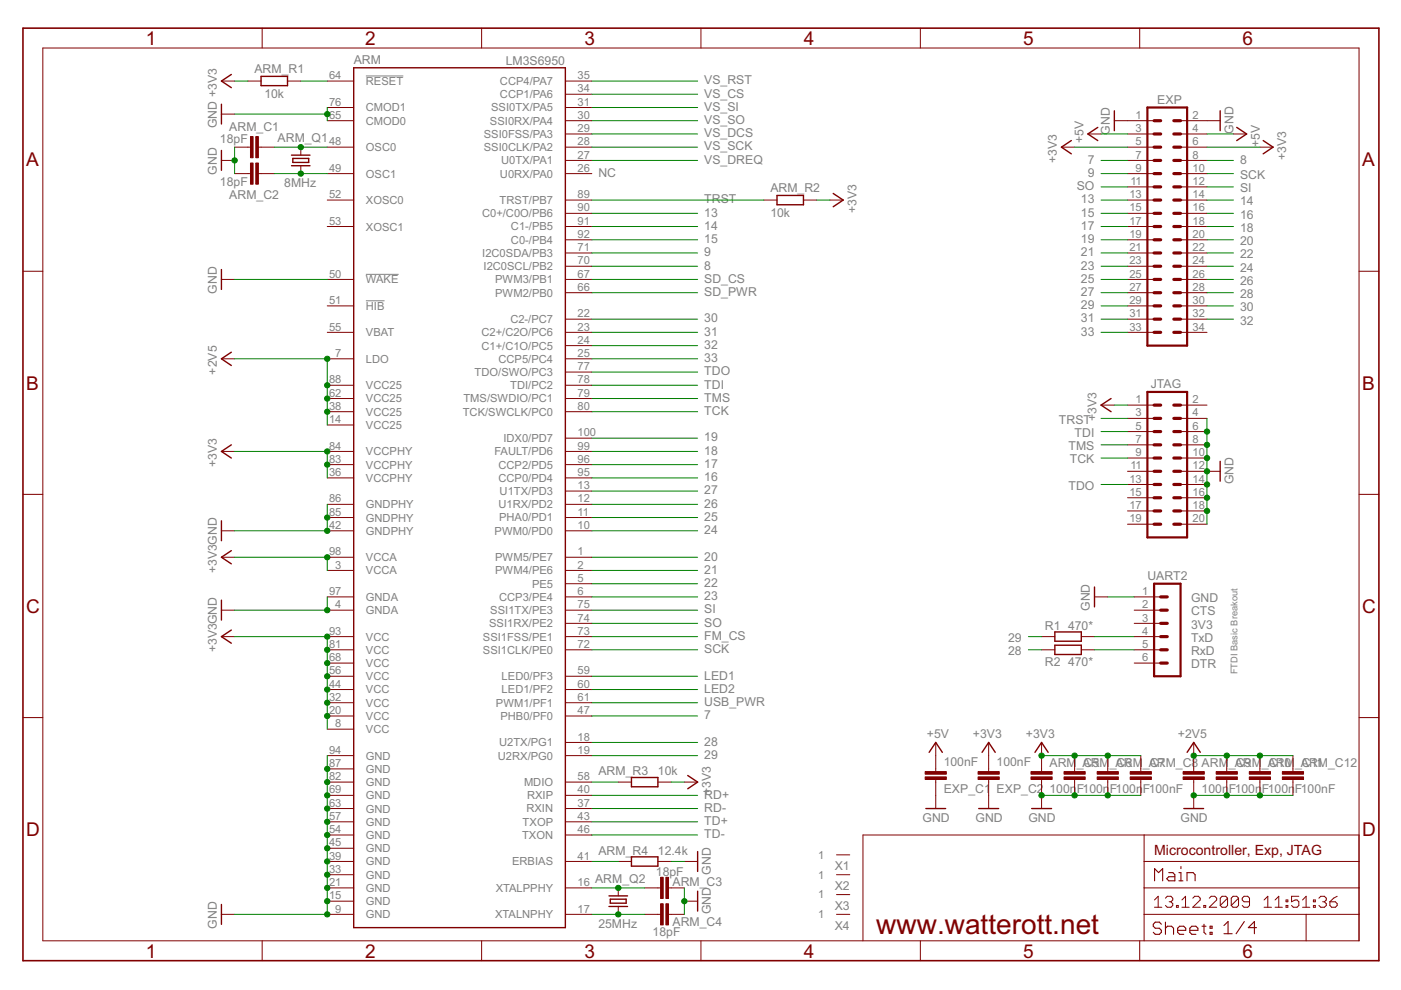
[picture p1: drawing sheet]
<svg xmlns="http://www.w3.org/2000/svg" width="297mm" height="210mm" viewBox="0 0 297 210" stroke-linecap="round" stroke-linejoin="round" font-family="sans-serif">
<g fill="#808080" stroke="#808080" stroke-width=".21">
<path d="M77.6 58.2h6.9z"/>
<path d="M77.6 16.1h7.9z"/>
<path d="M77.6 63.8h3.9z"/>
</g>
<g fill="#800000" stroke="#800000" stroke-width=".21">
<path d="M55.4 31.2h2.8z"/>
<path d="M49.7 31.2h2.9z"/>
<path d="M54.8 31.2h.6z"/>
<path d="M52.6 31.2h.5z"/>
<path d="M55.4 36.8h2.8z"/>
<path d="M49.7 36.8h2.9z"/>
<path d="M54.8 36.8h.6z"/>
<path d="M52.6 36.8h.5z"/>
<path d="M46.9 34h2.8z"/>
<path d="M288.1 193.9v5.6z"/>
<path d="M288.1 188.3v5.6z"/>
<path d="M288.1 182.6v5.7z"/>
<path d="M288.1 177v5.6z"/>
<path d="M183 177v22.5z"/>
<path d="M183 177h59.6z"/>
<path d="M242.6 177h45.5z"/>
<path d="M276.9 193.9v5.6z"/>
<path d="M276.9 193.9h11.2z"/>
<path d="M242.6 193.9h34.3z"/>
<path d="M242.6 193.9v5.6z"/>
<path d="M242.6 188.3v5.6z"/>
<path d="M242.6 188.3h45.5z"/>
<path d="M242.6 182.6v5.7z"/>
<path d="M242.6 182.6h45.5z"/>
<path d="M242.6 177v5.6z"/>
<path d="M244.8 190.8l.8-.8z"/>
<path d="M245.6 190v2.4z"/>
<path d="M244.8 192.4h1.5z"/>
<path d="M247.5 190l-.4 .4z"/>
<path d="M247.5 190h.8z"/>
<path d="M248.3 190l.3 .4z"/>
<path d="M248.6 190.4v.4z"/>
<path d="M248.6 190.8l-.3 .4z"/>
<path d="M247.9 191.2h.4z"/>
<path d="M248.3 191.2l.3 .4z"/>
<path d="M248.6 191.6v.4z"/>
<path d="M248.6 192l-.3 .4z"/>
<path d="M247.5 192.4h.8z"/>
<path d="M247.1 192l.4 .4z"/>
<path d="M249.4 192v.4z"/>
<path d="M249.4 192h.4z"/>
<path d="M249.8 192v.4z"/>
<path d="M249.4 192.4h.4z"/>
<path d="M251.4 190l-.8 .8z"/>
<path d="M251.4 190v2.4z"/>
<path d="M250.6 192.4h1.5z"/>
<path d="M252.9 192.4h1.6z"/>
<path d="M252.9 192.4l1.6-1.6z"/>
<path d="M254.5 190.4v.4z"/>
<path d="M254.1 190l.4 .4z"/>
<path d="M253.3 190h.8z"/>
<path d="M253.3 190l-.4 .4z"/>
<path d="M255.2 192v.4z"/>
<path d="M255.2 192h.4z"/>
<path d="M255.6 192v.4z"/>
<path d="M255.2 192.4h.4z"/>
<path d="M256.4 192.4h1.6z"/>
<path d="M256.4 192.4l1.6-1.6z"/>
<path d="M258 190.4v.4z"/>
<path d="M257.6 190l.4 .4z"/>
<path d="M256.8 190h.8z"/>
<path d="M256.4 190.4l.4-.4z"/>
<path d="M258.7 190.4v1.6z"/>
<path d="M259.1 190l-.4 .4z"/>
<path d="M259.1 190h.8z"/>
<path d="M259.9 190l.4 .4z"/>
<path d="M260.3 190.4v1.6z"/>
<path d="M260.3 192l-.4 .4z"/>
<path d="M259.1 192.4h.8z"/>
<path d="M258.7 192l.4 .4z"/>
<path d="M258.7 192l1.6-1.6z"/>
<path d="M261 190.4v1.6z"/>
<path d="M261.4 190l-.4 .4z"/>
<path d="M261.4 190h.8z"/>
<path d="M262.2 190l.4 .4z"/>
<path d="M262.6 190.4v1.6z"/>
<path d="M262.6 192l-.4 .4z"/>
<path d="M261.4 192.4h.8z"/>
<path d="M261 192l.4 .4z"/>
<path d="M261 192l1.6-1.6z"/>
<path d="M263.4 192l.4 .4z"/>
<path d="M263.8 192.4h.7z"/>
<path d="M264.5 192.4l.4-.4z"/>
<path d="M264.9 190.4v1.6z"/>
<path d="M264.5 190l.4 .4z"/>
<path d="M263.8 190h.7z"/>
<path d="M263.8 190l-.4 .4z"/>
<path d="M263.4 190.4v.4z"/>
<path d="M263.4 190.8l.4 .4z"/>
<path d="M263.8 191.2h1.1z"/>
<path d="M268 190.8l.8-.8z"/>
<path d="M268.8 190v2.4z"/>
<path d="M268 192.4h1.6z"/>
<path d="M270.3 190.8l.8-.8z"/>
<path d="M271.1 190v2.4z"/>
<path d="M270.3 192.4h1.6z"/>
<path d="M272.7 190.8h.3z"/>
<path d="M273 190.8v.4z"/>
<path d="M272.7 191.2h.3z"/>
<path d="M272.7 190.8v.4z"/>
<path d="M272.7 192h.3z"/>
<path d="M273 192v.4z"/>
<path d="M272.7 192.4h.3z"/>
<path d="M272.7 192v.4z"/>
<path d="M273.8 190h1.6z"/>
<path d="M273.8 190v1.2z"/>
<path d="M273.8 191.2l.8-.4z"/>
<path d="M274.6 190.8h.4z"/>
<path d="M275 190.8l.4 .4z"/>
<path d="M275.4 191.2v.8z"/>
<path d="M275.4 192l-.4 .4z"/>
<path d="M274.2 192.4h.8z"/>
<path d="M273.8 192l.4 .4z"/>
<path d="M276.9 190l-.7 .8z"/>
<path d="M276.9 190v2.4z"/>
<path d="M276.2 192.4h1.5z"/>
<path d="M278.5 190.8h.4z"/>
<path d="M278.9 190.8v.4z"/>
<path d="M278.5 191.2h.4z"/>
<path d="M278.5 190.8v.4z"/>
<path d="M278.5 192h.4z"/>
<path d="M278.9 192v.4z"/>
<path d="M278.5 192.4h.4z"/>
<path d="M278.5 192v.4z"/>
<path d="M279.6 190.4l.4-.4z"/>
<path d="M280 190h.8z"/>
<path d="M280.8 190l.4 .4z"/>
<path d="M281.2 190.4v.4z"/>
<path d="M280.8 191.2l.4-.4z"/>
<path d="M280.4 191.2h.4z"/>
<path d="M280.8 191.2l.4 .4z"/>
<path d="M281.2 191.6v.4z"/>
<path d="M280.8 192.4l.4-.4z"/>
<path d="M280 192.4h.8z"/>
<path d="M279.6 192l.4 .4z"/>
<path d="M282.7 190.4l.8-.4z"/>
<path d="M282 191.2l.7-.8z"/>
<path d="M282 191.2v.8z"/>
<path d="M282 192l.3 .4z"/>
<path d="M282.3 192.4h.8z"/>
<path d="M283.1 192.4l.4-.4z"/>
<path d="M283.5 191.6v.4z"/>
<path d="M283.1 191.2l.4 .4z"/>
<path d="M282 191.2h1.1z"/>
<path d="M9.1 10.2v189.3z"/>
<path d="M4.9 57.5h4.2z"/>
<path d="M4.9 104.8h4.2z"/>
<path d="M4.9 152.1h4.2z"/>
<path d="M9.1 199.5h279z"/>
<path d="M55.6 199.5v4.2z"/>
<path d="M102.1 199.5v4.2z"/>
<path d="M148.6 199.5v4.2z"/>
<path d="M195.1 199.5v4.2z"/>
<path d="M241.6 199.5v4.2z"/>
<path d="M288.1 10.2v189.3z"/>
<path d="M288.1 57.5h4.3z"/>
<path d="M288.1 104.8h4.3z"/>
<path d="M288.1 152.1h4.3z"/>
<path d="M9.1 10.2h279z"/>
<path d="M55.6 6v4.2z"/>
<path d="M102.1 6v4.2z"/>
<path d="M148.6 6v4.2z"/>
<path d="M195.1 6v4.2z"/>
<path d="M241.6 6v4.2z"/>
<path d="M220.8 160.2v2.8z"/>
<path d="M220.8 165.8v2.8z"/>
<path d="M220.8 163v.6z"/>
<path d="M220.8 165.3v.5z"/>
<path d="M220.8 168.6v2.8z"/>
<path d="M220.8 157.4v2.8z"/>
<path d="M136.7 193.9h2.8z"/>
<path d="M142.3 193.9h2.8z"/>
<path d="M139.5 193.9h.6z"/>
<path d="M141.7 193.9h.6z"/>
<path d="M136.7 188.3h2.8z"/>
<path d="M142.3 188.3h2.8z"/>
<path d="M139.5 188.3h.6z"/>
<path d="M141.7 188.3h.6z"/>
<path d="M145.1 191.1h2.8z"/>
<path d="M139.5 165.8h2.8z"/>
<path d="M131.1 165.8h2.8z"/>
<path d="M145.1 165.8h2.8z"/>
<path d="M61 17.2h2.8z"/>
<path d="M52.6 17.2h2.8z"/>
<path d="M46.9 17.2h2.8z"/>
<path d="M46.9 24.2h2.8z"/>
<path d="M46.9 59.2h2.8z"/>
<path d="M46.9 95.7h2.8z"/>
<path d="M46.9 112.5h2.8z"/>
<path d="M46.9 129.4h2.8z"/>
<path d="M46.9 193.9h2.8z"/>
<path d="M46.9 118.2h2.8z"/>
<path d="M46.9 135h2.8z"/>
<path d="M46.9 76.1h2.8z"/>
<path d="M170.3 42.4h2.9z"/>
<path d="M161.9 42.4h2.8z"/>
<path d="M176 42.4h2.8z"/>
<path d="M236.3 25.6h2.8z"/>
<path d="M261.5 28.4h2.8z"/>
<path d="M255.9 25.6h2.8z"/>
<path d="M227.8 160.2v2.8z"/>
<path d="M227.8 165.8v2.8z"/>
<path d="M227.8 163v.6z"/>
<path d="M227.8 165.3v.5z"/>
<path d="M234.9 160.2v2.8z"/>
<path d="M234.9 165.8v2.8z"/>
<path d="M234.9 163v.6z"/>
<path d="M234.9 165.3v.5z"/>
<path d="M241.9 160.2v2.8z"/>
<path d="M241.9 165.8v2.8z"/>
<path d="M241.9 163v.6z"/>
<path d="M241.9 165.3v.5z"/>
<path d="M253.1 160.2v2.8z"/>
<path d="M253.1 165.8v2.8z"/>
<path d="M253.1 163v.6z"/>
<path d="M253.1 165.3v.5z"/>
<path d="M260.1 160.2v2.8z"/>
<path d="M260.1 165.8v2.8z"/>
<path d="M260.1 163v.6z"/>
<path d="M260.1 165.3v.5z"/>
<path d="M267.1 160.2v2.8z"/>
<path d="M267.1 165.8v2.8z"/>
<path d="M267.1 163v.6z"/>
<path d="M267.1 165.3v.5z"/>
<path d="M274.1 160.2v2.8z"/>
<path d="M274.1 165.8v2.8z"/>
<path d="M274.1 163v.6z"/>
<path d="M274.1 165.3v.5z"/>
<path d="M253.1 168.6v2.8z"/>
<path d="M253.1 157.4v2.8z"/>
<path d="M230.7 28.4h2.7z"/>
<path d="M198.4 165.8v2.8z"/>
<path d="M198.4 160.2v2.8z"/>
<path d="M198.4 165.3v.5z"/>
<path d="M198.4 163v.6z"/>
<path d="M198.4 157.4v2.8z"/>
<path d="M198.4 168.6v2.8z"/>
<path d="M225 31.2h2.8z"/>
<path d="M267.1 31.2h2.8z"/>
<path d="M209.6 165.8v2.8z"/>
<path d="M209.6 160.2v2.8z"/>
<path d="M209.6 165.3v.5z"/>
<path d="M209.6 163v.6z"/>
<path d="M209.6 157.4v2.8z"/>
<path d="M209.6 168.6v2.8z"/>
<path d="M119.9 22.8h5.6z"/>
<path d="M119.9 25.6h5.6z"/>
<path d="M119.9 28.4h5.6z"/>
<path d="M119.9 31.2h5.6z"/>
<path d="M119.9 34h5.6z"/>
<path d="M119.9 36.8h5.6z"/>
<path d="M119.9 62.1h5.6z"/>
<path d="M119.9 87.3h5.6z"/>
<path d="M69.4 36.8h5.6z"/>
<path d="M69.4 31.2h5.6z"/>
<path d="M119.9 112.5h5.6z"/>
<path d="M69.4 154.6h5.6z"/>
<path d="M69.4 193.9h5.6z"/>
<path d="M119.9 59.2h5.6z"/>
<path d="M119.9 56.5h5.6z"/>
<path d="M119.9 53.6h5.6z"/>
<path d="M119.9 50.8h5.6z"/>
<path d="M119.9 48h5.6z"/>
<path d="M119.9 45.2h5.6z"/>
<path d="M119.9 42.4h5.6z"/>
<path d="M119.9 84.5h5.6z"/>
<path d="M119.9 81.7h5.6z"/>
<path d="M119.9 78.9h5.6z"/>
<path d="M119.9 76.1h5.6z"/>
<path d="M119.9 73.3h5.6z"/>
<path d="M119.9 70.5h5.6z"/>
<path d="M119.9 67.7h5.6z"/>
<path d="M119.9 109.7h5.6z"/>
<path d="M119.9 106.9h5.6z"/>
<path d="M119.9 104.1h5.6z"/>
<path d="M119.9 101.3h5.6z"/>
<path d="M119.9 98.5h5.6z"/>
<path d="M119.9 95.7h5.6z"/>
<path d="M119.9 92.9h5.6z"/>
<path d="M119.9 137.8h5.6z"/>
<path d="M119.9 135h5.6z"/>
<path d="M119.9 132.2h5.6z"/>
<path d="M119.9 129.4h5.6z"/>
<path d="M119.9 126.6h5.6z"/>
<path d="M119.9 123.8h5.6z"/>
<path d="M69.4 151.8h5.6z"/>
<path d="M69.4 149h5.6z"/>
<path d="M69.4 146.2h5.6z"/>
<path d="M69.4 191.1h5.6z"/>
<path d="M69.4 188.3h5.6z"/>
<path d="M69.4 185.5h5.6z"/>
<path d="M69.4 76.1h5.6z"/>
<path d="M119.9 120.9h5.6z"/>
<path d="M119.9 118.2h5.6z"/>
<path d="M119.9 151.8h5.6z"/>
<path d="M119.9 149h5.6z"/>
<path d="M119.9 146.2h5.6z"/>
<path d="M119.9 143.4h5.6z"/>
<path d="M119.9 160.2h5.6z"/>
<path d="M119.9 157.4h5.6z"/>
<path d="M119.9 188.3h5.6z"/>
<path d="M119.9 193.9h5.6z"/>
<path d="M119.9 17.2h5.6z"/>
<path d="M119.9 20h5.6z"/>
<path d="M119.9 171.4h5.6z"/>
<path d="M119.9 168.6h5.6z"/>
<path d="M69.4 112.5h5.6z"/>
<path d="M119.9 182.6h5.6z"/>
<path d="M69.4 101.3h5.6z"/>
<path d="M119.9 174.2h5.6z"/>
<path d="M119.9 177h5.6z"/>
<path d="M69.4 59.2h5.6z"/>
<path d="M69.4 17.2h5.6z"/>
<path d="M69.4 64.9h5.6z"/>
<path d="M69.4 42.4h5.6z"/>
<path d="M69.4 48h5.6z"/>
<path d="M69.4 70.5h5.6z"/>
<path d="M119.9 165.8h5.6z"/>
<path d="M69.4 98.5h5.6z"/>
<path d="M69.4 95.7h5.6z"/>
<path d="M69.4 109.7h5.6z"/>
<path d="M69.4 106.9h5.6z"/>
<path d="M69.4 90.1h5.6z"/>
<path d="M69.4 87.3h5.6z"/>
<path d="M69.4 120.9h5.6z"/>
<path d="M69.4 129.4h5.6z"/>
<path d="M69.4 118.2h5.6z"/>
<path d="M69.4 126.6h5.6z"/>
<path d="M69.4 143.4h5.6z"/>
<path d="M69.4 140.6h5.6z"/>
<path d="M69.4 137.8h5.6z"/>
<path d="M69.4 135h5.6z"/>
<path d="M69.4 84.5h5.6z"/>
<path d="M69.4 81.7h5.6z"/>
<path d="M69.4 182.6h5.6z"/>
<path d="M69.4 179.9h5.6z"/>
<path d="M69.4 177h5.6z"/>
<path d="M69.4 174.2h5.6z"/>
<path d="M69.4 171.4h5.6z"/>
<path d="M69.4 168.6h5.6z"/>
<path d="M69.4 165.8h5.6z"/>
<path d="M69.4 163h5.6z"/>
<path d="M69.4 160.2h5.6z"/>
<path d="M69.4 25.6h5.6z"/>
<path d="M69.4 22.8h5.6z"/>
<path d="M139.5 182.6h2.8z"/>
<path d="M131.1 182.6h2.8z"/>
<path d="M145.1 182.6h2.8z"/>
<path d="M233.4 85.9h2.9z"/>
<path d="M255.9 99.9h2.8z"/>
<path d="M239.1 85.9h5.6z"/>
<path d="M239.1 88.7h5.6z"/>
<path d="M239.1 91.5h5.6z"/>
<path d="M250.3 85.9h5.6z"/>
<path d="M250.3 88.7h5.6z"/>
<path d="M250.3 91.5h5.6z"/>
<path d="M239.1 94.3h5.6z"/>
<path d="M239.1 97.1h5.6z"/>
<path d="M250.3 94.3h5.6z"/>
<path d="M250.3 97.1h5.6z"/>
<path d="M239.1 99.9h5.6z"/>
<path d="M239.1 102.7h5.6z"/>
<path d="M239.1 105.5h5.6z"/>
<path d="M250.3 99.9h5.6z"/>
<path d="M250.3 102.7h5.6z"/>
<path d="M250.3 105.5h5.6z"/>
<path d="M239.1 108.3h5.6z"/>
<path d="M239.1 111.1h5.6z"/>
<path d="M250.3 108.3h5.6z"/>
<path d="M250.3 111.1h5.6z"/>
<path d="M232.1 126.6h2.8z"/>
<path d="M229.3 135h2.8z"/>
<path d="M220.8 135h2.8z"/>
<path d="M229.3 137.8h2.8z"/>
<path d="M220.8 137.8h2.8z"/>
<path d="M63.8 31.2v1.7z"/>
<path d="M63.8 35.1v1.7z"/>
<path d="M131.1 188.3v1.6z"/>
<path d="M131.1 192.2v1.7z"/>
<path d="M239.1 25.6h5.6z"/>
<path d="M239.1 28.4h5.6z"/>
<path d="M239.1 31.2h5.6z"/>
<path d="M250.3 25.6h5.6z"/>
<path d="M250.3 28.4h5.6z"/>
<path d="M250.3 31.2h5.6z"/>
<path d="M239.1 34h5.6z"/>
<path d="M239.1 36.8h5.6z"/>
<path d="M250.3 34h5.6z"/>
<path d="M250.3 36.8h5.6z"/>
<path d="M239.1 39.6h5.6z"/>
<path d="M239.1 42.4h5.6z"/>
<path d="M239.1 45.2h5.6z"/>
<path d="M250.3 39.6h5.6z"/>
<path d="M250.3 42.4h5.6z"/>
<path d="M250.3 45.2h5.6z"/>
<path d="M239.1 48h5.6z"/>
<path d="M239.1 50.8h5.6z"/>
<path d="M250.3 48h5.6z"/>
<path d="M250.3 50.8h5.6z"/>
<path d="M239.1 53.6h5.6z"/>
<path d="M239.1 56.5h5.6z"/>
<path d="M239.1 59.2h5.6z"/>
<path d="M250.3 53.6h5.6z"/>
<path d="M250.3 56.5h5.6z"/>
<path d="M250.3 59.2h5.6z"/>
<path d="M239.1 62.1h5.6z"/>
<path d="M239.1 64.9h5.6z"/>
<path d="M250.3 62.1h5.6z"/>
<path d="M250.3 64.9h5.6z"/>
<path d="M239.1 67.7h5.6z"/>
<path d="M239.1 70.5h5.6z"/>
<path d="M250.3 67.7h5.6z"/>
<path d="M250.3 70.5h5.6z"/>
<path d="M240.5 126.6h5.6z"/>
<path d="M240.5 129.4h5.6z"/>
<path d="M240.5 132.2h5.6z"/>
<path d="M240.5 135h5.6z"/>
<path d="M240.5 137.8h5.6z"/>
<path d="M240.5 140.6h5.6z"/>
<path d="M177.4 181.3h2.8z"/>
<path d="M177.4 185.5h2.8z"/>
<path d="M177.4 189.7h2.8z"/>
<path d="M177.4 193.9h2.8z"/>
</g>
<g fill="#800000" stroke="#800000" stroke-width=".21">
<path d="M53.1 29h.6v4.4h-.6z"/>
<path d="M54.2 29h.6v4.4h-.6z"/>
<path d="M53.1 34.6h.6v4.5h-.6z"/>
<path d="M54.2 34.6h.6v4.5h-.6z"/>
<path d="M218.6 164.7h4.5v.6h-4.5z"/>
<path d="M218.6 163.6h4.5v.5h-4.5z"/>
<path d="M141.2 191.6h.5v4.5h-.5z"/>
<path d="M140.1 191.6h.5v4.5h-.5z"/>
<path d="M141.2 186h.5v4.5h-.5z"/>
<path d="M140.1 186h.5v4.5h-.5z"/>
<path d="M225.6 164.7h4.5v.6h-4.5z"/>
<path d="M225.6 163.6h4.5v.5h-4.5z"/>
<path d="M232.6 164.7h4.5v.6h-4.5z"/>
<path d="M232.6 163.6h4.5v.5h-4.5z"/>
<path d="M239.6 164.7h4.5v.6h-4.5z"/>
<path d="M239.6 163.6h4.5v.5h-4.5z"/>
<path d="M250.8 164.7h4.5v.6h-4.5z"/>
<path d="M250.8 163.6h4.5v.5h-4.5z"/>
<path d="M257.9 164.7h4.4v.6h-4.4z"/>
<path d="M257.9 163.6h4.4v.5h-4.4z"/>
<path d="M264.9 164.7h4.5v.6h-4.5z"/>
<path d="M264.9 163.6h4.5v.5h-4.5z"/>
<path d="M271.9 164.7h4.5v.6h-4.5z"/>
<path d="M271.9 163.6h4.5v.5h-4.5z"/>
<path d="M196.2 163.6h4.4v.5h-4.4z"/>
<path d="M196.2 164.7h4.4v.6h-4.4z"/>
<path d="M207.4 163.6h4.5v.5h-4.5z"/>
<path d="M207.4 164.7h4.5v.6h-4.5z"/>
</g>
<g fill="#800000" stroke="#800000" stroke-width=".3">
<path d="M46.9 31.9v4.2z"/>
<path d="M218.7 171.4h4.2z"/>
<path d="M220.8 157.4l1.4 2.1z"/>
<path d="M220.8 157.4l-1.4 2.1z"/>
<path d="M147.9 189v4.2z"/>
<path d="M133.9 166.8h5.6z"/>
<path d="M133.9 164.8h5.6z"/>
<path d="M139.5 164.8v2z"/>
<path d="M133.9 164.8v2z"/>
<path d="M145.8 167.2l2.1-1.4z"/>
<path d="M145.8 164.4l2.1 1.4z"/>
<path d="M55.4 18.2h5.6z"/>
<path d="M55.4 16.2h5.6z"/>
<path d="M61 16.2v2z"/>
<path d="M55.4 16.2v2z"/>
<path d="M46.9 17.2l2.1-1.4z"/>
<path d="M46.9 17.2l2.1 1.4z"/>
<path d="M46.9 22.1v4.2z"/>
<path d="M46.9 57.1v4.3z"/>
<path d="M46.9 95.7l2.1-1.4z"/>
<path d="M46.9 95.7l2.1 1.4z"/>
<path d="M46.9 110.4v4.2z"/>
<path d="M46.9 127.3v4.2z"/>
<path d="M46.9 191.8v4.2z"/>
<path d="M46.9 118.2l2.1-1.4z"/>
<path d="M46.9 118.2l2.1 1.3z"/>
<path d="M46.9 135l2.1-1.4z"/>
<path d="M46.9 135l2.1 1.4z"/>
<path d="M46.9 76.1l2.1-1.4z"/>
<path d="M46.9 76.1l2.1 1.4z"/>
<path d="M164.7 43.4h5.6z"/>
<path d="M164.7 41.4h5.6z"/>
<path d="M170.3 41.4v2z"/>
<path d="M164.7 41.4v2z"/>
<path d="M176.7 43.8l2.1-1.4z"/>
<path d="M176.7 41l2.1 1.4z"/>
<path d="M236.3 23.5v4.2z"/>
<path d="M262.2 29.8l2.1-1.4z"/>
<path d="M262.2 27l2.1 1.4z"/>
<path d="M258.7 23.5v4.2z"/>
<path d="M251 171.4h4.2z"/>
<path d="M253.1 157.4l1.4 2.1z"/>
<path d="M253.1 157.4l-1.4 2.1z"/>
<path d="M230.7 28.4l2-1.4z"/>
<path d="M230.7 28.4l2 1.4z"/>
<path d="M198.4 157.4l1.4 2.1z"/>
<path d="M198.4 157.4l-1.4 2.1z"/>
<path d="M196.3 171.4h4.2z"/>
<path d="M225 31.2l2.1-1.4z"/>
<path d="M225 31.2l2.1 1.4z"/>
<path d="M267.8 32.6l2.1-1.4z"/>
<path d="M267.8 29.8l2.1 1.4z"/>
<path d="M209.6 157.4l1.4 2.1z"/>
<path d="M209.6 157.4l-1.4 2.1z"/>
<path d="M207.5 171.4h4.2z"/>
<path d="M75 14.4h44.9z"/>
<path d="M119.9 14.4v182.3z"/>
<path d="M75 196.7h44.9z"/>
<path d="M75 14.4v182.3z"/>
<path d="M133.9 183.6h5.6z"/>
<path d="M133.9 181.7h5.6z"/>
<path d="M139.5 181.7v1.9z"/>
<path d="M133.9 181.7v1.9z"/>
<path d="M147.9 180.6v4.2z"/>
<path d="M233.4 85.9l2.2-1.4z"/>
<path d="M233.4 85.9l2.2 1.4z"/>
<path d="M258.7 97.8v4.2z"/>
<path d="M232.1 124.5v4.2z"/>
<path d="M223.6 136h5.7z"/>
<path d="M223.6 134h5.7z"/>
<path d="M229.3 134v2z"/>
<path d="M223.6 134v2z"/>
<path d="M223.6 138.8h5.7z"/>
<path d="M223.6 136.8h5.7z"/>
<path d="M229.3 136.8v2z"/>
<path d="M223.6 136.8v2z"/>
<path d="M62.1 34.4h3.3z"/>
<path d="M65.4 33.6v.8z"/>
<path d="M62.1 33.6h3.3z"/>
<path d="M62.1 33.6v.8z"/>
<path d="M61.8 32.9h3.9z"/>
<path d="M61.8 35.1h3.9z"/>
<path d="M129.4 191.5h3.4z"/>
<path d="M132.8 190.6v.9z"/>
<path d="M129.4 190.6h3.4z"/>
<path d="M129.4 190.6v.9z"/>
<path d="M129.1 189.9h4z"/>
<path d="M129.1 192.2h4z"/>
</g>
<g fill="#800000" stroke="#800000" stroke-width=".23">
<path d="M244.8 184.2v2.6z"/>
<path d="M244.8 184.2l.8 .8z"/>
<path d="M245.6 185l.9-.8z"/>
<path d="M246.5 184.2v2.6z"/>
<path d="M247.8 185h.9z"/>
<path d="M248.7 185l.4 .5z"/>
<path d="M249.1 185.5v1.3z"/>
<path d="M247.8 186.8h1.3z"/>
<path d="M247.4 186.3l.4 .5z"/>
<path d="M247.4 186.3l.4-.4z"/>
<path d="M247.8 185.9h1.3z"/>
<path d="M250 185h.4z"/>
<path d="M250.4 185v1.8z"/>
<path d="M250 186.8h.8z"/>
<path d="M250.4 183.7v.5z"/>
<path d="M251.7 185v1.8z"/>
<path d="M251.7 185h1.3z"/>
<path d="M253 185l.4 .5z"/>
<path d="M253.4 185.5v1.3z"/>
<path d="M259.5 196.2l.9-.8z"/>
<path d="M260.4 195.4v2.6z"/>
<path d="M259.5 198h1.7z"/>
<path d="M263.8 195.4l-1.7 2.6z"/>
<path d="M266 195.4v2.6z"/>
<path d="M266 195.4l-1.3 1.3z"/>
<path d="M264.7 196.7h1.7z"/>
<path d="M245.8 195.5l.4 .5z"/>
<path d="M244.9 195.5h.9z"/>
<path d="M244.9 195.5l-.4 .5z"/>
<path d="M244.5 196v.4z"/>
<path d="M244.5 196.4l.4 .4z"/>
<path d="M244.9 196.8h.9z"/>
<path d="M245.8 196.8l.4 .5z"/>
<path d="M246.2 197.3v.4z"/>
<path d="M246.2 197.7l-.4 .4z"/>
<path d="M244.9 198.1h.9z"/>
<path d="M244.5 197.7l.4 .4z"/>
<path d="M247.1 195.5v2.6z"/>
<path d="M247.1 196.8l.4-.4z"/>
<path d="M247.5 196.4h.9z"/>
<path d="M248.4 196.4l.4 .4z"/>
<path d="M248.8 196.8v1.3z"/>
<path d="M250.1 198.1h.9z"/>
<path d="M249.7 197.7l.4 .4z"/>
<path d="M249.7 196.8v.9z"/>
<path d="M249.7 196.8l.4-.4z"/>
<path d="M250.1 196.4h.9z"/>
<path d="M251 196.4l.4 .4z"/>
<path d="M251.4 196.8v.5z"/>
<path d="M249.7 197.3h1.7z"/>
<path d="M252.7 198.1h.9z"/>
<path d="M252.3 197.7l.4 .4z"/>
<path d="M252.3 196.8v.9z"/>
<path d="M252.3 196.8l.4-.4z"/>
<path d="M252.7 196.4h.9z"/>
<path d="M253.6 196.4l.4 .4z"/>
<path d="M254 196.8v.5z"/>
<path d="M252.3 197.3h1.7z"/>
<path d="M255.3 196v1.7z"/>
<path d="M255.3 197.7l.4 .4z"/>
<path d="M254.8 196.4h.9z"/>
<path d="M256.6 196.4h.4z"/>
<path d="M257 196.4v.4z"/>
<path d="M256.6 196.8h.4z"/>
<path d="M256.6 196.4v.4z"/>
<path d="M256.6 197.7h.4z"/>
<path d="M257 197.7v.4z"/>
<path d="M256.6 198.1h.4z"/>
<path d="M256.6 197.7v.4z"/>
</g>
<g fill="#800000" stroke="#800000" stroke-width=".34">
<path d="M4.9 6v197.7z"/>
<path d="M4.9 203.7h287.5z"/>
<path d="M292.4 6v197.7z"/>
<path d="M4.9 6h287.5z"/>
</g>
<g fill="#800000" stroke="#800000" stroke-width=".47">
<path d="M243.3 83.1h8.4z"/>
<path d="M251.7 83.1v30.8z"/>
<path d="M243.3 83.1v30.8z"/>
<path d="M243.3 113.9h8.4z"/>
<path d="M243.3 22.8h8.4z"/>
<path d="M251.7 22.8v50.5z"/>
<path d="M243.3 22.8v50.5z"/>
<path d="M243.3 73.3h8.4z"/>
<path d="M244.7 123.8h5.6z"/>
<path d="M250.3 123.8v19.6z"/>
<path d="M244.7 123.8v19.6z"/>
<path d="M244.7 143.4h5.6z"/>
</g>
<g fill="#800000" stroke="#800000" stroke-width=".68">
<path d="M244.7 91.5h1.4z"/>
<path d="M244.7 88.7h1.4z"/>
<path d="M244.7 85.9h1.4z"/>
<path d="M248.9 91.5h1.4z"/>
<path d="M248.9 88.7h1.4z"/>
<path d="M248.9 85.9h1.4z"/>
<path d="M244.7 97.1h1.4z"/>
<path d="M244.7 94.3h1.4z"/>
<path d="M248.9 97.1h1.4z"/>
<path d="M248.9 94.3h1.4z"/>
<path d="M244.7 105.5h1.4z"/>
<path d="M244.7 102.7h1.4z"/>
<path d="M244.7 99.9h1.4z"/>
<path d="M248.9 105.5h1.4z"/>
<path d="M248.9 102.7h1.4z"/>
<path d="M248.9 99.9h1.4z"/>
<path d="M244.7 111.1h1.4z"/>
<path d="M244.7 108.3h1.4z"/>
<path d="M248.9 111.1h1.4z"/>
<path d="M248.9 108.3h1.4z"/>
<path d="M244.7 31.2h1.4z"/>
<path d="M244.7 28.4h1.4z"/>
<path d="M244.7 25.6h1.4z"/>
<path d="M248.9 31.2h1.4z"/>
<path d="M248.9 28.4h1.4z"/>
<path d="M248.9 25.6h1.4z"/>
<path d="M244.7 36.8h1.4z"/>
<path d="M244.7 34h1.4z"/>
<path d="M248.9 36.8h1.4z"/>
<path d="M248.9 34h1.4z"/>
<path d="M244.7 45.2h1.4z"/>
<path d="M244.7 42.4h1.4z"/>
<path d="M244.7 39.6h1.4z"/>
<path d="M248.9 45.2h1.4z"/>
<path d="M248.9 42.4h1.4z"/>
<path d="M248.9 39.6h1.4z"/>
<path d="M244.7 50.8h1.4z"/>
<path d="M244.7 48h1.4z"/>
<path d="M248.9 50.8h1.4z"/>
<path d="M248.9 48h1.4z"/>
<path d="M244.7 59.2h1.4z"/>
<path d="M244.7 56.5h1.4z"/>
<path d="M244.7 53.6h1.4z"/>
<path d="M248.9 59.2h1.4z"/>
<path d="M248.9 56.5h1.4z"/>
<path d="M248.9 53.6h1.4z"/>
<path d="M244.7 64.9h1.4z"/>
<path d="M244.7 62.1h1.4z"/>
<path d="M248.9 64.9h1.4z"/>
<path d="M248.9 62.1h1.4z"/>
<path d="M244.7 70.5h1.4z"/>
<path d="M244.7 67.7h1.4z"/>
<path d="M248.9 70.5h1.4z"/>
<path d="M248.9 67.7h1.4z"/>
<path d="M246.1 132.2h1.4z"/>
<path d="M246.1 129.4h1.4z"/>
<path d="M246.1 126.6h1.4z"/>
<path d="M246.1 137.8h1.4z"/>
<path d="M246.1 135h1.4z"/>
<path d="M246.1 140.6h1.4z"/>
</g>
<g fill="#008000" stroke="#008000" stroke-width=".21">
<path d="M49.7 31.2v2.8z"/>
<path d="M49.7 34v2.8z"/>
<path d="M220.8 168.6h7z"/>
<path d="M227.8 168.6h7.1z"/>
<path d="M234.9 168.6h7z"/>
<path d="M145.1 191.1v2.8z"/>
<path d="M145.1 188.3v2.8z"/>
<path d="M69.4 22.8v1.4z"/>
<path d="M69.4 24.2v1.4z"/>
<path d="M49.7 24.2h19.7z"/>
<path d="M49.7 59.2h19.7z"/>
<path d="M69.4 191.1v2.8z"/>
<path d="M69.4 188.3v2.8z"/>
<path d="M69.4 185.5v2.8z"/>
<path d="M69.4 182.6v2.9z"/>
<path d="M69.4 179.9v2.7z"/>
<path d="M69.4 177v2.9z"/>
<path d="M69.4 174.2v2.8z"/>
<path d="M69.4 171.4v2.8z"/>
<path d="M69.4 168.6v2.8z"/>
<path d="M69.4 165.8v2.8z"/>
<path d="M69.4 163v2.8z"/>
<path d="M69.4 160.2v2.8z"/>
<path d="M49.7 193.9h19.7z"/>
<path d="M69.4 109.7v2.8z"/>
<path d="M69.4 106.9v2.8z"/>
<path d="M49.7 112.5h19.7z"/>
<path d="M69.4 126.6v2.8z"/>
<path d="M49.7 129.4h19.7z"/>
<path d="M267.1 168.6h7z"/>
<path d="M260.1 168.6h7z"/>
<path d="M253.1 168.6h7z"/>
<path d="M142.3 182.6h2.8z"/>
<path d="M255.9 108.3v2.8z"/>
<path d="M255.9 105.5v2.8z"/>
<path d="M255.9 102.7v2.8z"/>
<path d="M255.9 99.9v2.8z"/>
<path d="M255.9 97.1v2.8z"/>
<path d="M255.9 94.3v2.8z"/>
<path d="M255.9 91.5v2.8z"/>
<path d="M255.9 88.7v2.8z"/>
<path d="M234.9 126.6h5.6z"/>
<path d="M220.8 160.2h7z"/>
<path d="M227.8 160.2h7.1z"/>
<path d="M234.9 160.2h7z"/>
<path d="M142.3 165.8h2.8z"/>
<path d="M49.7 17.2h2.9z"/>
<path d="M69.4 98.5v2.8z"/>
<path d="M69.4 95.7v2.8z"/>
<path d="M49.7 95.7h19.7z"/>
<path d="M69.4 118.2v2.7z"/>
<path d="M49.7 118.2h19.7z"/>
<path d="M69.4 151.8v2.8z"/>
<path d="M69.4 149v2.8z"/>
<path d="M69.4 146.2v2.8z"/>
<path d="M69.4 143.4v2.8z"/>
<path d="M69.4 140.6v2.8z"/>
<path d="M69.4 137.8v2.8z"/>
<path d="M69.4 135v2.8z"/>
<path d="M49.7 135h19.7z"/>
<path d="M173.2 42.4h2.8z"/>
<path d="M227.8 31.2h11.3z"/>
<path d="M255.9 31.2h11.2z"/>
<path d="M236.3 85.9h2.8z"/>
<path d="M63.8 31.2h5.6z"/>
<path d="M58.2 31.2h5.6z"/>
<path d="M63.8 36.8h5.6z"/>
<path d="M58.2 36.8h5.6z"/>
<path d="M255.9 28.4h5.6z"/>
<path d="M233.4 28.4h5.7z"/>
<path d="M125.5 193.9h5.6z"/>
<path d="M131.1 193.9h5.6z"/>
<path d="M125.5 188.3h5.6z"/>
<path d="M131.1 188.3h5.6z"/>
<path d="M125.5 168.6h22.4z"/>
<path d="M125.5 171.4h22.4z"/>
<path d="M125.5 174.2h22.4z"/>
<path d="M125.5 177h22.4z"/>
<path d="M125.5 143.4h22.4z"/>
<path d="M125.5 146.2h22.4z"/>
<path d="M69.4 76.1v5.6z"/>
<path d="M69.4 81.7v2.8z"/>
<path d="M69.4 84.5v2.8z"/>
<path d="M69.4 87.3v2.8z"/>
<path d="M49.7 76.1h19.7z"/>
<path d="M267.1 160.2h7z"/>
<path d="M260.1 160.2h7z"/>
<path d="M253.1 160.2h7z"/>
<path d="M125.5 87.3h22.4z"/>
<path d="M233.4 97.1h5.7z"/>
<path d="M125.5 84.5h22.4z"/>
<path d="M233.4 94.3h5.7z"/>
<path d="M125.5 81.7h22.4z"/>
<path d="M233.4 91.5h5.7z"/>
<path d="M125.5 78.9h22.4z"/>
<path d="M233.4 102.7h5.7z"/>
<path d="M63.8 17.2h5.6z"/>
<path d="M125.5 165.8h5.6z"/>
<path d="M125.5 31.2h22.4z"/>
<path d="M125.5 28.4h22.4z"/>
<path d="M125.5 25.6h22.4z"/>
<path d="M125.5 22.8h22.4z"/>
<path d="M125.5 20h22.4z"/>
<path d="M125.5 17.2h22.4z"/>
<path d="M125.5 34h22.4z"/>
<path d="M125.5 137.8h22.4z"/>
<path d="M255.9 36.8h5.6z"/>
<path d="M125.5 135h22.4z"/>
<path d="M125.5 132.2h22.4z"/>
<path d="M233.4 39.6h5.7z"/>
<path d="M125.5 129.4h22.4z"/>
<path d="M255.9 39.6h5.6z"/>
<path d="M255.9 42.4h5.6z"/>
<path d="M125.5 48h22.4z"/>
<path d="M255.9 45.2h5.6z"/>
<path d="M125.5 101.3h22.4z"/>
<path d="M255.9 48h5.6z"/>
<path d="M125.5 95.7h22.4z"/>
<path d="M255.9 50.8h5.6z"/>
<path d="M125.5 118.2h22.4z"/>
<path d="M255.9 53.6h5.6z"/>
<path d="M125.5 123.8h22.4z"/>
<path d="M255.9 56.5h5.6z"/>
<path d="M125.5 112.5h22.4z"/>
<path d="M255.9 59.2h5.6z"/>
<path d="M125.5 106.9h22.4z"/>
<path d="M255.9 62.1h5.6z"/>
<path d="M125.5 157.4h22.4z"/>
<path d="M218 137.8h2.8z"/>
<path d="M255.9 64.9h5.6z"/>
<path d="M125.5 67.7h22.4z"/>
<path d="M255.9 67.7h5.6z"/>
<path d="M125.5 73.3h22.4z"/>
<path d="M233.4 70.5h5.7z"/>
<path d="M125.5 76.1h22.4z"/>
<path d="M233.4 67.7h5.7z"/>
<path d="M125.5 70.5h22.4z"/>
<path d="M233.4 64.9h5.7z"/>
<path d="M125.5 160.2h22.4z"/>
<path d="M218 135h2.8z"/>
<path d="M233.4 62.1h5.7z"/>
<path d="M125.5 104.1h22.4z"/>
<path d="M233.4 59.2h5.7z"/>
<path d="M125.5 109.7h22.4z"/>
<path d="M233.4 53.6h5.7z"/>
<path d="M125.5 120.9h22.4z"/>
<path d="M233.4 56.5h5.7z"/>
<path d="M125.5 126.6h22.4z"/>
<path d="M233.4 50.8h5.7z"/>
<path d="M125.5 92.9h22.4z"/>
<path d="M233.4 48h5.7z"/>
<path d="M125.5 98.5h22.4z"/>
<path d="M233.4 45.2h5.7z"/>
<path d="M125.5 50.8h22.4z"/>
<path d="M233.4 42.4h5.7z"/>
<path d="M125.5 45.2h22.4z"/>
<path d="M255.9 34h5.6z"/>
<path d="M125.5 56.5h22.4z"/>
<path d="M233.4 36.8h5.7z"/>
<path d="M125.5 53.6h22.4z"/>
<path d="M125.5 42.4h36.4z"/>
<path d="M233.4 88.7h5.7z"/>
<path d="M125.5 149h22.4z"/>
<path d="M125.5 151.8h22.4z"/>
<path d="M233.4 34h5.7z"/>
<path d="M232.1 137.8h8.4z"/>
<path d="M232.1 135h8.4z"/>
<path d="M125.5 59.2h22.4z"/>
<path d="M125.5 62.1h22.4z"/>
<path d="M125.5 182.6h5.6z"/>
<circle cx="49.8" cy="34" r=".56"/>
<circle cx="220.8" cy="168.6" r=".56"/>
<circle cx="227.8" cy="168.6" r=".56"/>
<circle cx="234.9" cy="168.6" r=".56"/>
<circle cx="145.1" cy="191.1" r=".56"/>
<circle cx="69.4" cy="24.2" r=".56"/>
<circle cx="69.4" cy="193.9" r=".56"/>
<circle cx="69.4" cy="191.1" r=".56"/>
<circle cx="69.4" cy="188.3" r=".56"/>
<circle cx="69.4" cy="185.5" r=".56"/>
<circle cx="69.4" cy="182.6" r=".56"/>
<circle cx="69.4" cy="179.9" r=".56"/>
<circle cx="69.4" cy="177" r=".56"/>
<circle cx="69.4" cy="174.2" r=".56"/>
<circle cx="69.4" cy="171.4" r=".56"/>
<circle cx="69.4" cy="168.6" r=".56"/>
<circle cx="69.4" cy="165.8" r=".56"/>
<circle cx="69.4" cy="163" r=".56"/>
<circle cx="69.4" cy="112.5" r=".56"/>
<circle cx="69.4" cy="109.7" r=".56"/>
<circle cx="69.4" cy="129.4" r=".56"/>
<circle cx="267.1" cy="168.6" r=".56"/>
<circle cx="260.1" cy="168.6" r=".56"/>
<circle cx="253.1" cy="168.6" r=".56"/>
<circle cx="255.9" cy="99.9" r=".56"/>
<circle cx="255.9" cy="91.5" r=".56"/>
<circle cx="255.9" cy="94.3" r=".56"/>
<circle cx="255.9" cy="97.1" r=".56"/>
<circle cx="255.9" cy="102.7" r=".56"/>
<circle cx="255.9" cy="105.5" r=".56"/>
<circle cx="255.9" cy="108.3" r=".56"/>
<circle cx="220.8" cy="160.2" r=".56"/>
<circle cx="227.8" cy="160.2" r=".56"/>
<circle cx="234.9" cy="160.2" r=".56"/>
<circle cx="69.4" cy="98.5" r=".56"/>
<circle cx="69.4" cy="95.7" r=".56"/>
<circle cx="69.4" cy="118.2" r=".56"/>
<circle cx="69.4" cy="151.8" r=".56"/>
<circle cx="69.4" cy="149" r=".56"/>
<circle cx="69.4" cy="146.2" r=".56"/>
<circle cx="69.4" cy="143.4" r=".56"/>
<circle cx="69.4" cy="140.6" r=".56"/>
<circle cx="69.4" cy="137.8" r=".56"/>
<circle cx="69.4" cy="135" r=".56"/>
<circle cx="63.8" cy="31.2" r=".56"/>
<circle cx="63.8" cy="36.8" r=".56"/>
<circle cx="131.1" cy="193.9" r=".56"/>
<circle cx="131.1" cy="188.3" r=".56"/>
<circle cx="69.4" cy="76.1" r=".56"/>
<circle cx="69.4" cy="87.3" r=".56"/>
<circle cx="69.4" cy="84.5" r=".56"/>
<circle cx="69.4" cy="81.7" r=".56"/>
<circle cx="267.1" cy="160.2" r=".56"/>
<circle cx="260.1" cy="160.2" r=".56"/>
<circle cx="253.1" cy="160.2" r=".56"/>
</g>
<text font-size="6.6" fill="#800000" x="185.8" y="198.1">www.watterott.net</text>
<g font-size="4.5" fill="#800000">
<text x="30.9" y="9.5">1</text>
<text x="77.4" y="9.5">2</text>
<text x="123.9" y="9.5">3</text>
<text x="170.4" y="9.5">4</text>
<text x="216.9" y="9.5">5</text>
<text x="263.5" y="9.5">6</text>
<text x="5.5" y="35.3">A</text>
<text x="288.8" y="35.3">A</text>
<text x="5.5" y="82.6">B</text>
<text x="288.8" y="82.6">B</text>
<text x="5.5" y="129.9">C</text>
<text x="288.8" y="129.9">C</text>
<text x="5.5" y="177.3">D</text>
<text x="288.8" y="177.3">D</text>
<text x="30.9" y="203">1</text>
<text x="77.4" y="203">2</text>
<text x="123.9" y="203">3</text>
<text x="170.4" y="203">4</text>
<text x="216.9" y="203">5</text>
<text x="263.5" y="203">6</text>
</g>
<text font-size="3.3" fill="#800000" x="244.7" y="181.3">Microcontroller, Exp, JTAG</text>
<g font-size="2.9" fill="#808080">
<text x="54" y="15.5">ARM_R1</text>
<text x="75" y="13.5">ARM</text>
<text x="107.2" y="13.7">LM3S6950</text>
<text x="149.3" y="17.9">VS_RST</text>
<text x="56.1" y="20.8">10k</text>
<text x="149.3" y="23.5">VS_SI</text>
<text x="149.3" y="20.7">VS_CS</text>
<text x="245.4" y="22">EXP</text>
<text x="46" y="27.2" transform="rotate(-90 46 27.2)">GND +3V3</text>
<text x="48.6" y="27.7">ARM_C1</text>
<text x="149.3" y="29.1">VS_DCS</text>
<text x="149.3" y="26.3">VS_SO</text>
<text x="235.3" y="28.6" transform="rotate(-90 235.3 28.6)">GND</text>
<text x="261.5" y="28.4" transform="rotate(-90 261.5 28.4)">GND</text>
<text x="46.6" y="30.4">18pF</text>
<text x="58.9" y="30.1">ARM_Q1</text>
<text x="149.3" y="31.9">VS_SCK</text>
<text x="149.3" y="34.7">VS_DREQ</text>
<text x="224.1" y="34.5" transform="rotate(-90 224.1 34.5)">+3V3</text>
<text x="229.7" y="30.3" transform="rotate(-90 229.7 30.3)">+5V</text>
<text x="230.6" y="34.7">7</text>
<text x="262.9" y="34.7">8</text>
<text x="267.1" y="31.2" transform="rotate(-90 267.1 31.2)">+5V</text>
<text x="272.7" y="34" transform="rotate(-90 272.7 34)">+3V3</text>
<text x="46" y="37" transform="rotate(-90 46 37)">GND</text>
<text x="46.6" y="39.4">18pF</text>
<text x="60.3" y="39.6">8MHz</text>
<text x="126.9" y="37.5">NC</text>
<text x="163.3" y="40.8">ARM_R2</text>
<text x="228.3" y="40.3">SO</text>
<text x="230.6" y="37.5">9</text>
<text x="262.9" y="38">SCK</text>
<text x="262.9" y="40.8">SI</text>
<text x="48.6" y="42.3">ARM_C2</text>
<text x="149.3" y="45.9">13</text>
<text x="149.3" y="43.1">TRST</text>
<text x="163.3" y="46.1">10k</text>
<text x="181.6" y="45.2" transform="rotate(-90 181.6 45.2)">+3V3</text>
<text x="229.2" y="45.9">15</text>
<text x="229.2" y="43.1">13</text>
<text x="262.9" y="43.6">14</text>
<text x="262.9" y="46.4">16</text>
<text x="149.3" y="48.7">14</text>
<text x="149.3" y="51.5">15</text>
<text x="229.2" y="51.5">19</text>
<text x="229.2" y="48.7">17</text>
<text x="262.9" y="49.2">18</text>
<text x="262.9" y="52">20</text>
<text x="149.3" y="57.1">8</text>
<text x="149.3" y="54.3">9</text>
<text x="149.3" y="60">SD_CS</text>
<text x="229.2" y="60">25</text>
<text x="229.2" y="54.3">21</text>
<text x="229.2" y="57.1">23</text>
<text x="262.9" y="54.8">22</text>
<text x="262.9" y="57.6">24</text>
<text x="46" y="62.2" transform="rotate(-90 46 62.2)">GND</text>
<text x="149.3" y="62.8">SD_PWR</text>
<text x="229.2" y="65.6">29</text>
<text x="229.2" y="62.8">27</text>
<text x="262.9" y="60.4">26</text>
<text x="262.9" y="63.2">28</text>
<text x="149.3" y="68.4">30</text>
<text x="149.3" y="71.2">31</text>
<text x="229.2" y="71.2">33</text>
<text x="229.2" y="68.4">31</text>
<text x="262.9" y="66">30</text>
<text x="262.9" y="68.8">32</text>
<text x="149.3" y="74">32</text>
<text x="149.3" y="76.8">33</text>
<text x="46" y="79.4" transform="rotate(-90 46 79.4)">+2V5</text>
<text x="149.3" y="82.4">TDI</text>
<text x="149.3" y="79.6">TDO</text>
<text x="244" y="82.2">JTAG</text>
<text x="149.3" y="88">TCK</text>
<text x="149.3" y="85.2">TMS</text>
<text x="224.5" y="89.8">TRST</text>
<text x="232.5" y="89.2" transform="rotate(-90 232.5 89.2)">+3V3</text>
<text x="149.3" y="93.6">19</text>
<text x="226.6" y="95.4">TMS</text>
<text x="227.8" y="92.6">TDI</text>
<text x="46" y="99" transform="rotate(-90 46 99)">+3V3</text>
<text x="149.3" y="96.4">18</text>
<text x="149.3" y="99.2">17</text>
<text x="226.8" y="98.3">TCK</text>
<text x="149.3" y="102">16</text>
<text x="149.3" y="107.6">26</text>
<text x="149.3" y="104.8">27</text>
<text x="226.5" y="103.9">TDO</text>
<text x="261.5" y="102.7" transform="rotate(-90 261.5 102.7)">GND</text>
<text x="149.3" y="113.2">24</text>
<text x="149.3" y="110.4">25</text>
<text x="149.3" y="118.8">20</text>
<text x="46" y="121.5" transform="rotate(-90 46 121.5)">+3V3GND</text>
<text x="149.3" y="124.5">22</text>
<text x="149.3" y="121.7">21</text>
<text x="243.3" y="122.9">UART2</text>
<text x="149.3" y="130.1">SI</text>
<text x="149.3" y="127.3">23</text>
<text x="231.1" y="129.6" transform="rotate(-90 231.1 129.6)">GND</text>
<text x="252.5" y="130.5">CTS</text>
<text x="252.5" y="127.7">GND</text>
<text x="149.3" y="135.7">FM_CS</text>
<text x="149.3" y="132.9">SO</text>
<text x="213.7" y="136.1">29</text>
<text x="221.5" y="133.6">R1</text>
<text x="226.4" y="133.6">470*</text>
<text x="252.5" y="133.3">3V3</text>
<text x="252.5" y="136.1">TxD</text>
<text x="46" y="138.3" transform="rotate(-90 46 138.3)">+3V3GND</text>
<text x="149.3" y="138.5">SCK</text>
<text x="213.7" y="138.9">28</text>
<text x="221.5" y="141.3">R2</text>
<text x="226.4" y="141.3">470*</text>
<text x="252.5" y="138.9">RxD</text>
<text x="252.5" y="141.7">DTR</text>
<text x="149.3" y="144.1">LED1</text>
<text x="149.3" y="146.9">LED2</text>
<text x="149.3" y="149.7">USB_PWR</text>
<text x="149.3" y="152.5">7</text>
<text x="149.3" y="158.1">28</text>
<text x="149.3" y="160.9">29</text>
<text x="196.5" y="156.4">+5V</text>
<text x="206.3" y="156.4">+3V3</text>
<text x="217.5" y="156.4">+3V3</text>
<text x="249.8" y="156.4">+2V5</text>
<text x="126.9" y="164.4">ARM_R3</text>
<text x="139.5" y="164.4">10k</text>
<text x="200.1" y="162.5">100nF</text>
<text x="211.3" y="162.5">100nF</text>
<text x="222.5" y="162.6">ARM</text>
<text x="228.3" y="162.6">_ARM</text>
<text x="229.7" y="162.6">C5</text>
<text x="235.3" y="162.6">_ARM</text>
<text x="236.7" y="162.6">C6</text>
<text x="242.3" y="162.6">_ARM_C8 ARM</text>
<text x="243.8" y="162.6">C7</text>
<text x="260.6" y="162.6">_ARM</text>
<text x="262" y="162.6">C9</text>
<text x="267.6" y="162.6">_ARM</text>
<text x="269" y="162.6">C10</text>
<text x="274.6" y="162.6">_ARM_C12</text>
<text x="276" y="162.6">C11</text>
<text x="149.3" y="169.3">RD+</text>
<text x="149.3" y="172.1">RD-</text>
<text x="150.7" y="168.6" transform="rotate(-90 150.7 168.6)">+3V3</text>
<text x="200.1" y="168.1">EXP_C1</text>
<text x="211.3" y="168.1">EXP_C2</text>
<text x="222.5" y="168.2">100n</text>
<text x="228.3" y="168.2">F100n</text>
<text x="235.3" y="168.2">F100n</text>
<text x="242.3" y="168.2">F100nF</text>
<text x="254.8" y="168.2">100n</text>
<text x="260.5" y="168.2">F100n</text>
<text x="267.5" y="168.2">F100n</text>
<text x="274.6" y="168.2">F100nF</text>
<text x="149.3" y="174.9">TD+</text>
<text x="149.3" y="177.7">TD-</text>
<text x="195.6" y="174.2">GND</text>
<text x="206.8" y="174.2">GND</text>
<text x="218" y="174.2">GND</text>
<text x="250.3" y="174.2">GND</text>
<text x="126.9" y="181.3">ARM_R4</text>
<text x="139.1" y="185.7">18pF</text>
<text x="139.5" y="181.3">12.4k</text>
<text x="150.7" y="185.5" transform="rotate(-90 150.7 185.5)">GND</text>
<text x="177" y="184.5">X1</text>
<text x="126.2" y="187.1">ARM_Q2</text>
<text x="142.6" y="187.8">ARM_C3</text>
<text x="177" y="188.7">X2</text>
<text x="46" y="196.9" transform="rotate(-90 46 196.9)">GND</text>
<text x="126.9" y="196.7">25MHz</text>
<text x="142.6" y="196.3">ARM_C4</text>
<text x="150.7" y="193.9" transform="rotate(-90 150.7 193.9)">GND</text>
<text x="177" y="192.9">X3</text>
<text x="177" y="197.1">X4</text>
<text x="138.4" y="198.4">18pF</text>
</g>
<g font-size="2.6" fill="#808080">
<text x="69.8" y="16.8">64</text>
<text x="122.4" y="16.8">35</text>
<text x="69.8" y="22.4">76</text>
<text x="77.6" y="18">RESET</text>
<text x="77.6" y="23.6">CMOD1</text>
<text x="104.1" y="23.6">SSI0TX/PA5</text>
<text x="106" y="18">CCP4/PA7</text>
<text x="106" y="20.8">CCP1/PA6</text>
<text x="122.4" y="22.4">31</text>
<text x="122.4" y="19.6">34</text>
<text x="69.8" y="25.2">65</text>
<text x="77.6" y="26.4">CMOD0</text>
<text x="102.6" y="29.2">SSI0FSS/PA3</text>
<text x="103.9" y="26.4">SSI0RX/PA4</text>
<text x="122.4" y="25.2">30</text>
<text x="122.4" y="28">29</text>
<text x="240.8" y="25.2">1</text>
<text x="240.8" y="28">3</text>
<text x="252.9" y="25.2">2</text>
<text x="252.9" y="28">4</text>
<text x="69.8" y="30.8">48</text>
<text x="77.6" y="32">OSC0</text>
<text x="102.6" y="32">SSI0CLK/PA2</text>
<text x="106.3" y="34.8">U0TX/PA1</text>
<text x="122.4" y="30.8">28</text>
<text x="122.4" y="33.6">27</text>
<text x="240.8" y="30.8">5</text>
<text x="240.8" y="33.6">7</text>
<text x="252.9" y="30.8">6</text>
<text x="252.9" y="33.6">8</text>
<text x="69.8" y="36.4">49</text>
<text x="77.6" y="37.7">OSC1</text>
<text x="106" y="37.6">U0RX/PA0</text>
<text x="122.4" y="36.4">26</text>
<text x="239.7" y="39.2">11</text>
<text x="240.8" y="36.4">9</text>
<text x="252.9" y="36.4">10</text>
<text x="252.9" y="39.2">12</text>
<text x="69.8" y="42">52</text>
<text x="69.8" y="47.6">53</text>
<text x="77.6" y="43.3">XOSC0</text>
<text x="102.2" y="46.1">C0+/C0O/PB6</text>
<text x="105.9" y="43.3">TRST/PB7</text>
<text x="122.4" y="47.6">91</text>
<text x="122.4" y="44.8">90</text>
<text x="122.4" y="42">89</text>
<text x="239.5" y="42">13</text>
<text x="239.5" y="44.8">15</text>
<text x="239.5" y="47.6">17</text>
<text x="252.9" y="42">14</text>
<text x="252.9" y="44.8">16</text>
<text x="252.9" y="47.6">18</text>
<text x="77.6" y="48.9">XOSC1</text>
<text x="108.3" y="51.7">C0-/PB4</text>
<text x="108.3" y="48.9">C1-/PB5</text>
<text x="122.4" y="53.3">71</text>
<text x="122.4" y="50.4">92</text>
<text x="239.5" y="50.4">19</text>
<text x="239.5" y="53.3">21</text>
<text x="252.9" y="50.4">20</text>
<text x="252.9" y="53.3">22</text>
<text x="69.8" y="58.9">50</text>
<text x="102.3" y="54.5">I2C0SDA/PB3</text>
<text x="102.5" y="57.3">I2C0SCL/PB2</text>
<text x="122.4" y="58.9">67</text>
<text x="122.4" y="56.1">70</text>
<text x="239.5" y="56.1">23</text>
<text x="239.5" y="58.9">25</text>
<text x="252.9" y="56.1">24</text>
<text x="252.9" y="58.9">26</text>
<text x="69.8" y="64.5">51</text>
<text x="77.6" y="60.1">WAKE</text>
<text x="77.6" y="65.7">HIB</text>
<text x="105" y="62.9">PWM2/PB0</text>
<text x="105" y="60.1">PWM3/PB1</text>
<text x="122.4" y="61.7">66</text>
<text x="239.5" y="61.7">27</text>
<text x="239.5" y="64.5">29</text>
<text x="252.9" y="61.7">28</text>
<text x="252.9" y="64.5">30</text>
<text x="69.8" y="70.1">55</text>
<text x="77.6" y="71.3">VBAT</text>
<text x="102.1" y="71.3">C2+/C2O/PC6</text>
<text x="108.2" y="68.5">C2-/PC7</text>
<text x="122.4" y="70.1">23</text>
<text x="122.4" y="67.3">22</text>
<text x="239.5" y="67.3">31</text>
<text x="239.5" y="70.1">33</text>
<text x="252.9" y="67.3">32</text>
<text x="252.9" y="70.1">34</text>
<text x="71.1" y="75.7">7</text>
<text x="77.6" y="76.9">LDO</text>
<text x="102.1" y="74.1">C1+/C1O/PC5</text>
<text x="105.7" y="76.9">CCP5/PC4</text>
<text x="122.4" y="75.7">25</text>
<text x="122.4" y="72.9">24</text>
<text x="69.8" y="81.3">88</text>
<text x="77.6" y="82.5">VCC25</text>
<text x="100.6" y="79.7">TDO/SWO/PC3</text>
<text x="108.2" y="82.5">TDI/PC2</text>
<text x="122.4" y="81.3">78</text>
<text x="122.4" y="78.5">77</text>
<text x="69.8" y="89.7">14</text>
<text x="69.8" y="86.9">38</text>
<text x="69.8" y="84.1">62</text>
<text x="77.6" y="88.1">VCC25</text>
<text x="77.6" y="85.3">VCC25</text>
<text x="98.1" y="88.1">TCK/SWCLK/PC0</text>
<text x="98.3" y="85.3">TMS/SWDIO/PC1</text>
<text x="122.4" y="86.9">80</text>
<text x="122.4" y="84.1">79</text>
<text x="240.8" y="85.5">1</text>
<text x="240.8" y="88.3">3</text>
<text x="252.9" y="85.5">2</text>
<text x="252.9" y="88.3">4</text>
<text x="69.8" y="95.3">84</text>
<text x="77.6" y="90.9">VCC25</text>
<text x="106.7" y="93.7">IDX0/PD7</text>
<text x="122.4" y="95.3">99</text>
<text x="122.4" y="92.5">100</text>
<text x="240.8" y="91.1">5</text>
<text x="240.8" y="93.9">7</text>
<text x="252.9" y="91.1">6</text>
<text x="252.9" y="93.9">8</text>
<text x="69.8" y="100.9">36</text>
<text x="69.8" y="98.1">83</text>
<text x="77.6" y="99.4">VCCPHY</text>
<text x="77.6" y="96.6">VCCPHY</text>
<text x="104.8" y="96.5">FAULT/PD6</text>
<text x="105.7" y="99.3">CCP2/PD5</text>
<text x="122.4" y="100.9">95</text>
<text x="122.4" y="98.1">96</text>
<text x="239.7" y="99.5">11</text>
<text x="240.8" y="96.7">9</text>
<text x="252.9" y="96.7">10</text>
<text x="252.9" y="99.5">12</text>
<text x="69.8" y="106.5">86</text>
<text x="77.6" y="102.2">VCCPHY</text>
<text x="77.6" y="107.8">GNDPHY</text>
<text x="105.7" y="107.8">U1RX/PD2</text>
<text x="105.7" y="102.2">CCP0/PD4</text>
<text x="105.9" y="105">U1TX/PD3</text>
<text x="122.4" y="106.5">12</text>
<text x="122.4" y="103.7">13</text>
<text x="239.5" y="102.3">13</text>
<text x="239.5" y="105.1">15</text>
<text x="239.5" y="107.9">17</text>
<text x="252.9" y="102.3">14</text>
<text x="252.9" y="105.1">16</text>
<text x="252.9" y="107.9">18</text>
<text x="69.8" y="112.1">42</text>
<text x="69.8" y="109.3">85</text>
<text x="77.6" y="113.4">GNDPHY</text>
<text x="77.6" y="110.6">GNDPHY</text>
<text x="104.9" y="113.4">PWM0/PD0</text>
<text x="105.8" y="110.6">PHA0/PD1</text>
<text x="122.4" y="112.1">10</text>
<text x="122.4" y="109.3">11</text>
<text x="239.5" y="110.7">19</text>
<text x="252.9" y="110.7">20</text>
<text x="69.8" y="117.8">98</text>
<text x="77.6" y="119">VCCA</text>
<text x="105" y="119">PWM5/PE7</text>
<text x="122.4" y="117.8">1</text>
<text x="71.1" y="120.6">3</text>
<text x="77.6" y="121.8">VCCA</text>
<text x="105" y="121.8">PWM4/PE6</text>
<text x="112.8" y="124.6">PE5</text>
<text x="122.4" y="123.4">5</text>
<text x="122.4" y="120.6">2</text>
<text x="69.8" y="126.2">97</text>
<text x="71.1" y="129">4</text>
<text x="77.6" y="130.2">GNDA</text>
<text x="77.6" y="127.4">GNDA</text>
<text x="103.9" y="130.2">SSI1TX/PE3</text>
<text x="105.8" y="127.4">CCP3/PE4</text>
<text x="122.4" y="131.8">74</text>
<text x="122.4" y="129">75</text>
<text x="122.4" y="126.2">6</text>
<text x="242.2" y="126.2">1</text>
<text x="242.2" y="129">2</text>
<text x="242.2" y="131.8">3</text>
<text x="69.8" y="137.4">81</text>
<text x="69.8" y="134.6">93</text>
<text x="77.6" y="135.8">VCC</text>
<text x="102.4" y="135.8">SSI1FSS/PE1</text>
<text x="103.7" y="133">SSI1RX/PE2</text>
<text x="122.4" y="137.4">72</text>
<text x="122.4" y="134.6">73</text>
<text x="242.2" y="134.6">4</text>
<text x="242.2" y="137.4">5</text>
<text x="69.8" y="143">56</text>
<text x="69.8" y="140.2">68</text>
<text x="77.6" y="141.4">VCC</text>
<text x="77.6" y="138.6">VCC</text>
<text x="102.4" y="138.6">SSI1CLK/PE0</text>
<text x="122.4" y="143">59</text>
<text x="242.2" y="140.2">6</text>
<text x="69.8" y="148.6">32</text>
<text x="69.8" y="145.8">44</text>
<text x="77.6" y="149.8">VCC</text>
<text x="77.6" y="147">VCC</text>
<text x="77.6" y="144.2">VCC</text>
<text x="105.1" y="149.8">PWM1/PF1</text>
<text x="106.4" y="147">LED1/PF2</text>
<text x="106.4" y="144.2">LED0/PF3</text>
<text x="122.4" y="148.6">61</text>
<text x="122.4" y="145.8">60</text>
<text x="69.8" y="151.4">20</text>
<text x="71.1" y="154.2">8</text>
<text x="77.6" y="155.4">VCC</text>
<text x="77.6" y="152.6">VCC</text>
<text x="106.1" y="152.6">PHB0/PF0</text>
<text x="122.4" y="151.4">47</text>
<text x="69.8" y="159.8">94</text>
<text x="77.6" y="161.1">GND</text>
<text x="105.6" y="161">U2RX/PG0</text>
<text x="105.8" y="158.2">U2TX/PG1</text>
<text x="122.4" y="159.8">19</text>
<text x="122.4" y="157">18</text>
<text x="69.8" y="165.4">82</text>
<text x="69.8" y="162.6">87</text>
<text x="77.6" y="166.7">GND</text>
<text x="77.6" y="163.9">GND</text>
<text x="111.1" y="166.7">MDIO</text>
<text x="122.4" y="165.4">58</text>
<text x="69.8" y="173.8">57</text>
<text x="69.8" y="171">63</text>
<text x="69.8" y="168.2">69</text>
<text x="77.6" y="172.3">GND</text>
<text x="77.6" y="169.5">GND</text>
<text x="111.6" y="172.3">RXIN</text>
<text x="111.7" y="169.5">RXIP</text>
<text x="122.4" y="171">37</text>
<text x="122.4" y="168.2">40</text>
<text x="122.4" y="173.8">43</text>
<text x="69.8" y="179.5">45</text>
<text x="69.8" y="176.7">54</text>
<text x="77.6" y="177.9">GND</text>
<text x="77.6" y="175.1">GND</text>
<text x="110.7" y="177.9">TXON</text>
<text x="110.8" y="175.1">TXOP</text>
<text x="122.4" y="176.7">46</text>
<text x="69.8" y="185.1">33</text>
<text x="69.8" y="182.3">39</text>
<text x="77.6" y="183.5">GND</text>
<text x="77.6" y="180.7">GND</text>
<text x="108.6" y="183.5">ERBIAS</text>
<text x="122.4" y="182.3">41</text>
<text x="173.5" y="182.1">1</text>
<text x="69.8" y="190.7">15</text>
<text x="69.8" y="187.9">21</text>
<text x="77.6" y="191.9">GND</text>
<text x="77.6" y="189.1">GND</text>
<text x="77.6" y="186.3">GND</text>
<text x="105.1" y="189.1">XTALPPHY</text>
<text x="122.4" y="187.9">16</text>
<text x="173.5" y="186.3">1</text>
<text x="173.5" y="190.5">1</text>
<text x="71.1" y="193.5">9</text>
<text x="77.6" y="194.7">GND</text>
<text x="105" y="194.7">XTALNPHY</text>
<text x="122.4" y="193.5">17</text>
<text x="173.5" y="194.7">1</text>
</g>
<text font-size="2.2" fill="#808080" x="262.3" y="143" transform="rotate(-90 262.3 143)">FTDI Basic Breakout</text>
</svg>
